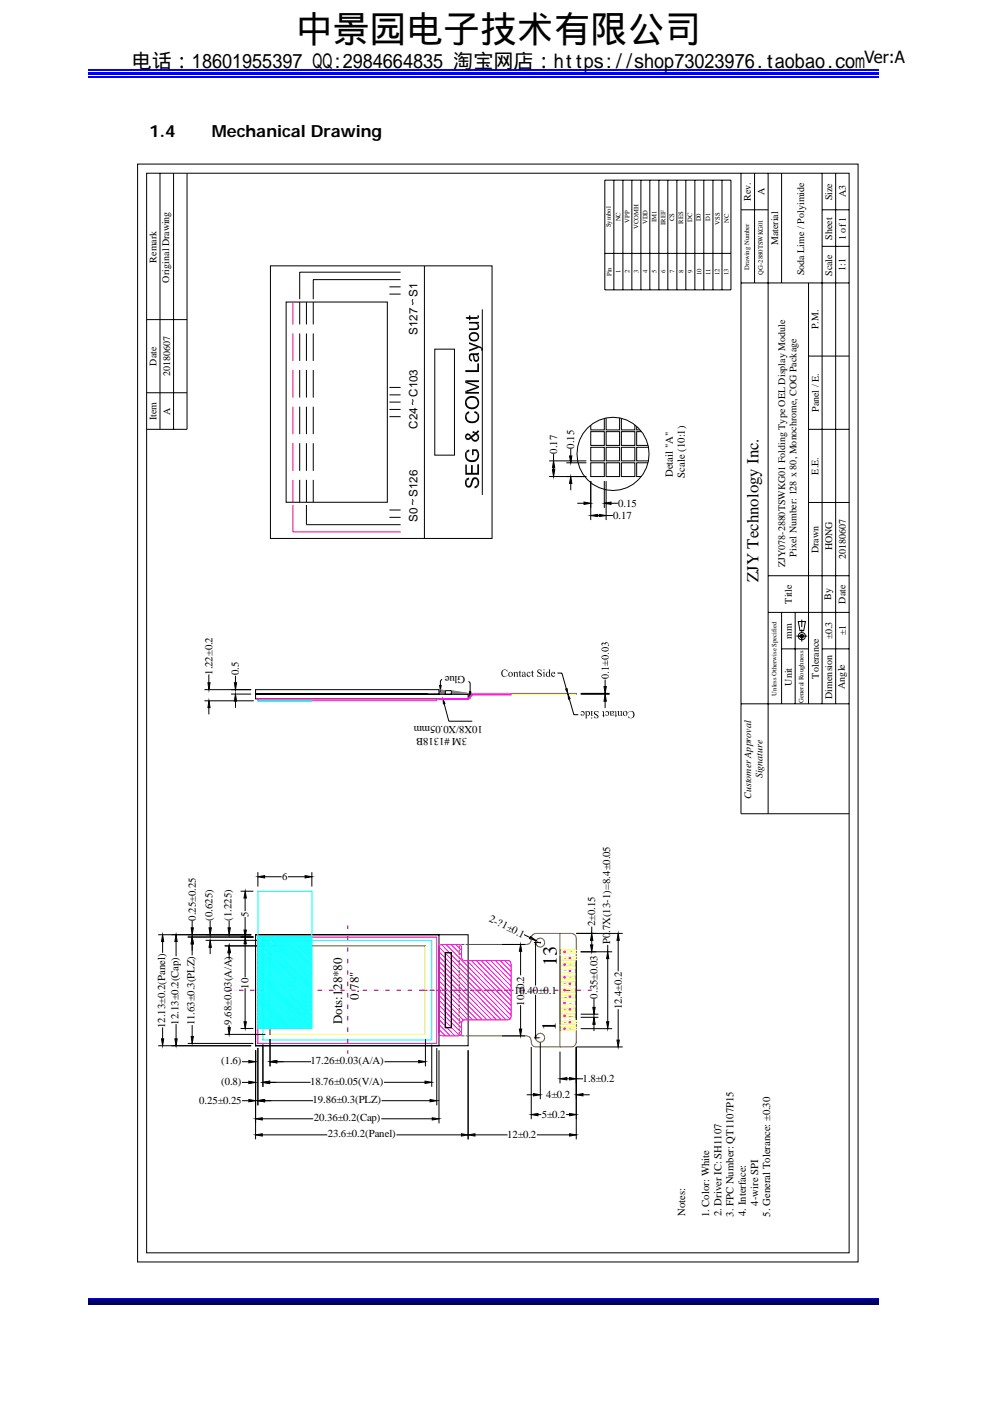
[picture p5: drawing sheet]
<svg xmlns="http://www.w3.org/2000/svg" width="210mm" height="297mm" viewBox="0 0 210 297" stroke-linecap="round" stroke-linejoin="round" font-family="sans-serif">
<path d="M18.6 16.1h166.5" fill="none" stroke="#00f" stroke-width=".25"/>
<path d="M18.6 15.2h166.5v.5h-166.5z" fill="#00f"/>
<path d="M18.6 14.8h166.5M18.6 273.6h166.5" fill="none" stroke="#00f" stroke-width=".25"/>
<path d="M18.6 273.7h166.5v.8h-166.5z" fill="#00006b"/>
<path d="M18.6 274.7h166.5" fill="none" stroke="#005" stroke-width=".25"/>
<g fill="none" stroke="#808080" stroke-width=".21">
<path d="M90 146.2v.1M90.4 146.2v.1M90.7 146.2v.1M91 146.2l.1 .1M91.4 146.3h.1M91.4 146.2v.1M91.7 146.3h.1M92 146.2l.1 .1M92.1 146.2l-.1 .1M92.4 146.2v.1M92.5 146l.3 .3M92.5 145.6l.6 .7"/>
<path d="M92.5 145.3l.9 1M92.5 145.3l1.3 .2-.3 .3M92.6 145.4l-.1 .1M92.7 146.3h.1M92.8 145.4l.9 .9M92.9 145.7l-.4 .5M92.9 145.4l-.3 .2M93.2 146.1l-.2 .2M93.2 145.4v.1M93.2 145.4l.6 .5M93.4 145.6l-.4 .4M93.6 145.5l.2 .1"/>
<path d="M93.7 145.9l-.3 .4M95 146.2l.1 .1M95 145.5l3.6 .6M95.1 145.9l.3 .4M95.1 145.5l.7 .8M95.3 145.6h.1l.7 .7M95.4 146.3h.1M95.6 145.7l-.5 .5M95.8 145.6l.6 .7M95.9 146.1l-.2 .2M96 145.6l-.3 .4M96.2 145.7l.5 .5"/>
<path d="M96.3 145.7l-.1 .1M96.4 145.9l-.4 .4M96.6 145.7l.3 .4M96.9 145.8l-.4 .4M97 145.8l.3 .3M97.2 145.8l-.2 .2M97.4 145.9l.2 .2 .1-.2M97.8 145.9l.2 .1M98.2 146l.1 .1M98.6 146.5l.4 .3M98.7 146.3h.1M98.7 146.9v.3"/>
<path d="M98.8 146.3l.3 .3M98.9 146.4l-.3 .4 .2 .2M99 146.7l.4-.4-.8 .9M99.1 146.3l.2 .2"/>
</g>
<path d="M96.7 146.1h24.7v.2h-24.7z" fill="none" stroke="#ff7e00" stroke-width=".21"/>
<g fill="none" stroke="#000" stroke-width=".21">
<path d="M29 34.6h151.7v231.3h-151.7zM30.9 36.5h147.9v227.4h-147.9zM33.7 36.5v53.9M36.6 36.5v53.9M39.4 36.5v53.9h-8.5M127.4 38h26.5v23.1h-26.5zM129.3 38v23.1M131.2 38v23.1M133.1 38v23.1M135 38v23.1M136.9 38v23.1M138.8 38v23.1"/>
<path d="M140.7 38v23.1M142.6 38v23.1M144.4 38v23.1M146.3 38v23.1M148.2 38v23.1M150.2 38v23.1M152.1 38v23.1M156.1 36.5v134.9h22.7M158.9 36.5v23.1M161.8 36.5v134.9M164.6 36.5v23.1M173.1 36.5v111.8"/>
<path d="M176 36.5v111.8M57 56h46.6v57.4h-46.6zM84.4 57.3h-21.3v5.7M84.4 58.9h-18.4v4.1M89.4 56v57.4M127.4 53.4h26.5M156.1 59.6h22.7M156.1 44.2h5.7M170.3 59.6v88.7M173.1 51.9h5.7M173.1 44.2h5.7M30.9 67.3h8.5"/>
<path d="M60.3 63.6h21.3v42.2h-21.3zM63.1 63.6v4.7M63.1 70.3v5.7M63.1 78v5.8M64.5 63.6v4.7M64.5 70.3v5.7M64.5 78v5.8M66 63.6v4.7M66 70.3v5.7M66 78v5.8M82 62h2.4M82 60.4h2.4"/>
<path d="M91.6 73.6h4.1v22.3h-4.1zM101.6 65.2v39.1M170.3 75h8.5M30.9 82.7h8.5M63.1 85.7v5.8M63.1 93.4v5.8M64.5 85.7v5.8M64.5 93.4v5.8M66 85.7v5.8M66 93.4v5.8M82 87.8h2.4M82 84.7h2.4"/>
<path d="M82 86.3h2.4M82 83.2h2.4M82 81.6h2.4M115.7 97.1h7.8M116.4 98.9h.4l-.2 1.5zM116.6 97.1l.2 1.5h-.4zM116.6 95.7v1.4M116.6 98.6v.3M119.3 97.5h4.2M120 96.1h.4l-.2 1.4zM120.2 94.6v1.5M123.7 90.2a7.6 7.6 0 0 1 10.8 0 7.6 7.6 0 0 1 0 10.8 7.6 7.6 0 0 1-10.8 .1 7.8 7.8 0 0 1 0-10.9z"/>
<path d="M124.4 97.5h2.9v2.9h-2.9zM124.4 94.2h2.9v2.9h-2.9zM124.4 90.9h2.9v2.9h-2.9zM124.4 97.5h.1M124.4 97.1h.1M127.3 88.2v2.4h-2.9v-1M127.7 97.5h2.8v2.9h-2.8zM127.7 94.2h2.8v2.9h-2.8zM127.7 90.9h2.8v2.9h-2.8zM130.5 88v2.6h-2.8v-2.5M130.9 97.5h2.8v2.9h-2.8zM130.9 94.2h2.8v2.9h-2.8z"/>
<path d="M130.9 90.9h2.8v2.9h-2.8zM130.9 88.1v2.5h2.8v-1.1M134.1 89.8v.8h.7M135.1 90.9h-1v2.9h2.4M136.5 97.5h-2.4v2.9h1M136.6 94.2h-2.5v2.9h2.5M170.3 90.4h8.5M63.1 101.1v4.7M64.5 101.1v4.7M64.5 106.4v4.1h19.9M66 101.1v4.7M82 109h2.4"/>
<path d="M82 107.4h2.4M115.7 100.4h7.8M120.2 100.4l.2 1.4h-.4zM120.2 101.8v1.5M121.6 106h1.4M123 105.8l1.4 .2-1.4 .3zM124.4 108.6l1.5-.2v.4zM124.4 100.4h.1M124.4 101.3v8.3M125.9 108.6h.3M126.2 108.4l1.5 .2-1.5 .2zM127.3 106l1.4-.2v.5z"/>
<path d="M127.3 100.4h.1M127.3 101.3v5.7M127.3 106h.1M127.7 100.4h.1M127.7 101.3v8.3M127.7 108.6h1.4M128.7 106h1.4M170.3 105.9h8.5M161.8 129h17M161.8 121.3h17M164.6 129v19.3M164.6 136.7h5.7"/>
<path d="M167.5 129v19.3M167.7 134h2.3M168.1 130.9h1.5l-.3 2h-.8zM168.9 130.5v1.6M168.9 132.6v.5M168.9 133.6v1.6M173.1 136.7h5.7M43.1 145.3h9.8M43.1 147.6h10.3M43.8 143.8h.4l-.2 1.5zM44 142.1v1.7M44 149.1v1.4"/>
<path d="M44 147.6l.2 1.5h-.4zM48.7 146.2h4.2M49.4 143.8h.4l-.2 1.5zM49.6 146.2l.2 1.5h-.4zM49.6 142.4v1.4M49.6 147.7v1.4M53.8 145.3h38.7v.9h-38.7zM53.8 146.2l36.2 .1zM53.8 146.3h44.8v.9h-44.8zM53.8 146.2h.1M53.8 145.3h.1M54.4 147.6h.1"/>
<path d="M92.6 144.4h.3l-.1 1zM93.1 143.1l-.3 .3v1M93.3 147.3l.4 .9-.3 .1zM93.5 148.2l1 3.7h5M93.8 145.5h1.3v.8h-1.3zM98.7 143.5l.3 .3v2M98.9 145.8h.3l-.2 .9zM117.4 141.8h.9l1 3.4M119.1 145.2l.3-.1 .2 1zM119.6 146.3l.5 .9-.4 .1zM119.9 147.2l1 3.4h.9M121.4 146.3h.1"/>
<path d="M121.4 146.1h.1M122.3 146.3h6.1M122.3 146.1h6.1M127.2 144.6h.5l-.3 1.5zM127.4 146.3l.3 1.4h-.5zM127.4 143.2v1.4M127.4 147.7v1.5M156.1 148.3h22.7M33.3 196.9h19.6M34.2 196.9l.3 1.5h-.5zM34.2 198.4v2.3M37.1 196.9l.2 1.5h-.5z"/>
<path d="M37.1 198.4v3M39.5 197.4h13.9M40.3 195.5h.4l-.2 1.4zM40.5 197.4l.2 1.4h-.4zM40.5 194v1.5M40.5 198.8v2.5M43.3 198.1h11.1M44 195.5h.5l-.2 1.4zM44.3 198.1l.2 1.5h-.5zM44.3 194v1.5M44.3 199.6v1.4M47.3 199.3h8.6"/>
<path d="M48 195.5h.5l-.2 1.4zM48.3 199.3l.2 1.4h-.5zM48.3 194v1.5M50.7 187.7h2.7M51.4 195.9h.5l-.3 1.5zM51.6 189.2v2.7M51.6 193.2v2.7M51.6 198.8v7.1M51.6 197.4l.3 1.4h-.5zM51.6 187.7l.3 1.5h-.5zM53.8 196.9h44.8v23.4h-44.8zM53.8 196.9h38.7v23.4h-38.7z"/>
<path d="M53.8 196.9h.1M54.3 184.7l1.4-.2v.5zM54.3 197.4h.1M54.3 183.7v3.1M54.3 187.7h.1M55.4 198.1h.1M55.7 184.7h3.6M56.9 199.3h32.7v18.6h-32.7zM56.9 199.3h.1M60.7 184.7h3.6M64.3 184.5l1.4 .2-1.4 .3zM65.7 187.7h.1"/>
<path d="M65.7 183.7v3.1M65.7 184.7h.1M104.8 199h.1M105.7 199h4.9M109.6 199l.3 1.4h-.5zM110.4 196.9l1.3 .6M111.7 197.3l1.2 .9-1.4-.5zM112.5 198.6h1.4M112.8 198.6l.1 .3h-.2zM112.8 198.9v8.7M112.9 198.2h.1M113.8 198.4v.4"/>
<path d="M114.6 199h.1M120.4 196.6h.1M121.4 196.6h9.7M124.4 199.1h.5l-.3 1.4zM124.6 196.6l.3 1.5h-.5zM124.6 195.2v1.4M124.6 198.1v1M128 199.1v1.4M130.2 196.6l.2 1.5h-.5zM130.2 198.1v6.5M34 218.8h.5l-.3 1.5zM34.2 216.5v2.3"/>
<path d="M36.8 218.8h.5l-.2 1.5zM37.1 215.8v3M39.5 219.8h13.9M40.3 218.4h.4l-.2 1.4zM40.5 215.9v2.5M47.3 217.9h8.6M48 216.5h.5l-.2 1.4zM48.3 200.7v1.5M48.3 216v.5M50.7 216.7h2.7M51.4 215.2h.5l-.3 1.5zM51.6 208.2v7"/>
<path d="M54.3 219.8h.1M54.3 216.7h.1M55.4 219.1h.1M56.9 217.9h.1M56.9 218.9v5.7M89.6 217.9h.1M89.6 218.9v5.7M90.9 219.1h.1M92 219.8h.1M93.8 200.7h1.3v15.8h-1.3zM104.8 218.2h.1M105.7 218.2h4.9"/>
<path d="M109.4 216.8h.5l-.3 1.4zM109.6 200.4v5.1M109.6 211.8v5M111.9 219.6h.1M112.5 218.6h1.2M112.7 218.3h.2l-.1 .3zM112.8 209.6v8.7M113.8 219.6v12M113.8 218.6h.1M121.4 202.4v12.5M121.4 219.6h.1M121.4 214.3h.1"/>
<path d="M121.4 213.7h.1M121.4 216.7h.1M121.4 200.5h.1M122.3 214.3h3.7M122.3 213.7h3.7M122.3 216.7h6.6M122.3 200.5h6.6M124.9 212.2h.4l-.2 1.5zM125.1 214.3l.2 1.5h-.4zM125.1 210.4v1.8M125.1 215.8v1.4M127.8 215.2h.4l-.2 1.5z"/>
<path d="M128 200.5l.2 1.5h-.4zM128 202v13.2M129.9 219.1h.5l-.2 1.5zM130.2 212.6v6.5M33.3 220.3h19.6M51 223.7h1.4M51 231.9h1.4M51 228h1.4M52.4 231.6l1.4 .3-1.4 .2zM52.4 227.8l1.4 .2-1.4 .3zM52.4 223.4l1.4 .3-1.4 .2zM53.8 235.7l1.4-.2v.4z"/>
<path d="M53.8 239.1l1.4-.3v.5zM53.8 220.3h.1M53.8 223.7h.1M53.8 231.9h.1M53.8 221.3v18.7M53.8 228h.1M54.3 231.9l1.4-.3v.5zM54.3 220.8v12.1M55.2 235.7h10.8M55.2 239.1h13.7M55.4 228l1.4-.2v.4zM55.4 228l1.4-.2v.5z"/>
<path d="M55.4 220v9M55.7 231.9h10.2M56.8 228h8.6M56.8 228h1.4M56.9 223.7l1.4-.3v.5zM58.3 223.7h7.2M80.3 235.7h10.7M80.4 231.9h10.2M80.9 228h8.6M81 223.7h7.2M83.5 239.1h13.7M88.2 223.4l1.4 .3-1.4 .2z"/>
<path d="M89.5 227.8l1.4 .2-1.4 .2zM89.6 223.7h.1M90.6 231.6l1.4 .3-1.4 .2zM90.9 220v8.9M90.9 228h.1M91 235.5l1.5 .2-1.5 .2zM92 220.8v12.1M92 231.9h.1M92.5 220.3h.1M92.5 221.3v15.4M92.5 235.7h.1M97.2 238.8l1.4 .3-1.4 .2z"/>
<path d="M98.6 239.1l1.4-.3v.5zM98.6 220.3h.1M98.6 221.3v18.7M98.6 239.1h.1M100 239.1h6.9M110.9 230.6h1.5M111.9 234.8l1.4-.2v.5zM111.9 220.6v15.2M112.4 230.4l1.4 .2-1.4 .3zM113.1 239.1h6.9M113.3 234.8h.7M117.9 227.3l1.5-.3v.5z"/>
<path d="M117.9 220.6h.1M117.9 221.5v6.7M119.2 234.8h.8M119.4 227.3h.6M120 238.8l1.4 .3-1.4 .2zM120 234.6l1.4 .2-1.4 .3zM120 227l1.4 .3-1.4 .2zM120.4 220.6h.1M121.4 230.6l1.4-.2v.5zM121.4 239.1h.1M121.4 234.8h.1M121.4 230.6h.1"/>
<path d="M121.4 227.3h1.4M122.8 230.6h1.4M131.1 220.6h-9.7v19.4"/>
<circle cx="168.9" cy="134" r=".77"/>
<circle cx="168.9" cy="134" r=".38"/>
</g>
<g fill="#000">
<path d="M116.4 98.9h.4l-.2 1.5zM116.6 97.1l.2 1.5h-.4zM120 96.1h.4l-.2 1.4zM120.2 100.4l.2 1.4h-.4zM123 105.8l1.4 .2-1.4 .3zM124.4 108.6l1.5-.2v.4zM126.2 108.4l1.5 .2-1.5 .2zM127.3 106l1.4-.2v.5zM44 147.6l.2 1.5h-.4zM43.8 143.8h.4l-.2 1.5zM49.6 146.2l.2 1.5h-.4zM49.4 143.8h.4l-.2 1.5z"/>
<path d="M92.6 144.4h.3l-.1 1zM93.3 147.3l.4 .9-.3 .1zM98.9 145.8h.3l-.2 .9zM108.1 141.6l.1 .1zM115.4 141.6h.3zM119.1 145.2l.3-.1 .2 1zM119.6 146.3l.5 .9-.4 .1zM123.5 150.7l.3 .1zM126.9 141v.1zM127.4 146.3l.3 1.4h-.5zM127.2 144.6h.5l-.3 1.5zM34.2 196.9l.3 1.5h-.5z"/>
<path d="M37.1 196.9l.2 1.5h-.5zM40.5 197.4l.2 1.4h-.4zM40.3 195.5h.4l-.2 1.4zM44.3 198.1l.2 1.5h-.5zM44 195.5h.5l-.2 1.4zM48 195.5h.5l-.2 1.4zM51.6 197.4l.3 1.4h-.5zM51.4 195.9h.5l-.3 1.5zM51.6 187.7l.3 1.5h-.5zM54.3 184.7l1.4-.2v.5zM64.3 184.5l1.4 .2-1.4 .3zM111.7 197.3l1.2 .9-1.4-.5z"/>
<path d="M112.8 198.6l.1 .3h-.2zM124.4 199.1h.5l-.3 1.4zM124.6 196.6l.3 1.5h-.5zM130.2 196.6l.2 1.5h-.5zM34 218.8h.5l-.3 1.5zM36.8 218.8h.5l-.2 1.5zM40.3 218.4h.4l-.2 1.4zM48 216.5h.5l-.2 1.4zM48.3 199.3l.2 1.4h-.5zM51.4 215.2h.5l-.3 1.5zM109.4 216.8h.5l-.3 1.4zM109.6 199l.3 1.4h-.5z"/>
<path d="M112.7 218.3h.2l-.1 .3zM125.1 214.3l.2 1.5h-.4zM124.9 212.2h.4l-.2 1.5zM127.8 215.2h.4l-.2 1.5zM128 200.5l.2 1.5h-.4zM129.9 219.1h.5l-.2 1.5zM52.4 231.6l1.4 .3-1.4 .2zM52.4 227.8l1.4 .2-1.4 .3zM52.4 223.4l1.4 .3-1.4 .2zM53.8 235.7l1.4-.2v.4zM53.8 239.1l1.4-.3v.5zM54.3 231.9l1.4-.3v.5z"/>
<path d="M55.4 228l1.4-.2v.4zM55.4 228l1.4-.2v.5zM56.9 223.7l1.4-.3v.5zM88.2 223.4l1.4 .3-1.4 .2zM89.5 227.8l1.4 .2-1.4 .2zM90.6 231.6l1.4 .3-1.4 .2zM91 235.5l1.5 .2-1.5 .2zM97.2 238.8l1.4 .3-1.4 .2zM98.6 239.1l1.4-.3v.5zM112.4 230.4l1.4 .2-1.4 .3zM111.9 234.8l1.4-.2v.5zM117.9 227.3l1.5-.3v.5z"/>
<path d="M120 238.8l1.4 .3-1.4 .2zM120 234.6l1.4 .2-1.4 .3zM120 227l1.4 .3-1.4 .2zM121.4 230.6l1.4-.2v.5z"/>
<path d="M86.9 63h.2l-.2 .9-.2-.5z" fill-rule="evenodd"/>
<path d="M86.9 63.3l.2 .7-.1 .2h-.3z" fill-rule="evenodd"/>
<path d="M98 78h2.5v-1.4h.4v1.8h-2.9z" fill-rule="evenodd"/>
<path d="M98.1 66.8h.7v-.4h.3v.4h1.4l.1-.2 .1 .5-1.6 .1v.3h-.3v-.3h-.5z" fill-rule="evenodd"/>
<path d="M99 74.5l1.9-.2v.4l-.3 .1v.3l-.3-.3h-.5l-.1 .9-.2-.9-.4 .1-.1 1.1-.3-.8z" fill-rule="evenodd"/>
<path d="M99 70.3v-.1a.9 .9 0 0 0 .4 1.3 .9 .9 0 0 0 1.2-.4v-.2v.8a1.09 1.09 0 0 1-1.5 .1 1.09 1.09 0 0 1-.1-1.5z" fill-rule="evenodd"/>
<path d="M98.8 73.7l1.7-.6 .4 .2-2.1 .7z" fill-rule="evenodd"/>
<path d="M98.8 72.1l2.5 1 .1 .6-.2-.3-2.4-.9z" fill-rule="evenodd"/>
<path d="M98.8 69.2l1.5-.1 .3-.4 .1 .7-1.9 .1z" fill-rule="evenodd"/>
<path d="M98.8 67.8h2.1v.3h-.3l-.1 .3-.6-.2h-1.1z" fill-rule="evenodd"/>
<path d="M99 75.3l.1 .4 .3 .1v.4l-.4-.2z" fill-rule="evenodd"/>
<path d="M99 70.2a1.09 1.09 0 0 1 1.5-.1 1.09 1.09 0 0 1 .1 1.6v-.8a.82 .82 0 0 0-.8-.6 .82 .82 0 0 0-.8 .6z" fill-rule="evenodd"/>
<path d="M99.8 74.8l.1 .3a.62 .62 0 0 0 .4 .8l.3-.1v-.3l.1 .6a.6 .6 0 0 1-1-.4z" fill-rule="evenodd"/>
<path d="M100.6 68.1a.81 .81 0 0 1 .1 1.3z" fill-rule="evenodd"/>
<path d="M100.6 74.8l.3 .7-.2 .6z" fill-rule="evenodd"/>
<path d="M100.6 66.4h.3l-.2 .7z" fill-rule="evenodd"/>
<path d="M101.4 73.1l.2 .2 .1 .6h-.4z" fill-rule="evenodd"/>
<path d="M86.9 84.4l.2 .9h-.2l-.2-.2z" fill-rule="evenodd"/>
<path d="M86.7 84.1h.3l.1 .3-.2 .6z" fill-rule="evenodd"/>
<path d="M98.2 95a1.77 1.77 0 0 0 .3 1.7 1.27 1.27 0 0 0 1.5 .1 1.27 1.27 0 0 0 .6-1.4l.1-.4a1.5 1.5 0 0 1-1.2 2.4 1.5 1.5 0 0 1-1.3-2.4z" fill-rule="evenodd"/>
<path d="M98.1 91.5a.63 .63 0 0 1 1 .1l-.1 .4-.2-.3-.5 .1-.2 .7a.85 .85 0 0 1 0-1z" fill-rule="evenodd"/>
<path d="M98.1 87.1l.1 .4a1.19 1.19 0 0 0 1.3 1.3 1.19 1.19 0 0 0 1.1-1.4v-.5a1.48 1.48 0 0 1-.4 2.1 1.48 1.48 0 0 1-2.1-.5 1.57 1.57 0 0 1 0-1.4z" fill-rule="evenodd"/>
<path d="M98.1 84.1l.1 .5a1.19 1.19 0 0 0 1.1 1.2 1.19 1.19 0 0 0 1.3-1l.1 .8a1.5 1.5 0 0 1-2 .5 1.5 1.5 0 0 1-.6-2z" fill-rule="evenodd"/>
<path d="M98 97.9h.3v1.7h.9v-1.6h.4v1.6h.9v-1.8h.4v2.2h-2.9z" fill-rule="evenodd"/>
<path d="M98 80.1l.4 .4 2.5 .8v.4l-2.9-1.1z" fill-rule="evenodd"/>
<path d="M98 82.4l.4 .2h2.5v.3h-2.9z" fill-rule="evenodd"/>
<path d="M98 82.4l2.5-.9 .4 .2-2.5 .9z" fill-rule="evenodd"/>
<path d="M98.2 92l.1 .2a.48 .48 0 0 0 .7-.2l.1-.4 .2 .2 .6-.5v-.4l.3 .2 .4-.5 .3 .2-.4 .5v.5l-.3-.3-.8 .7v.4l-.2-.2a.71 .71 0 0 1-1.1 .1z" fill-rule="evenodd"/>
<path d="M98.4 83.8a1.49 1.49 0 0 1 1.9-.1 1.49 1.49 0 0 1 .4 1.9l-.1-.5a1.19 1.19 0 0 0-1-1.3 1.19 1.19 0 0 0-1.3 1l-.2-.7z" fill-rule="evenodd"/>
<path d="M98.1 87.1l.6-.5 .2 .4a.73 .73 0 0 0-.6 .8z" fill-rule="evenodd"/>
<path d="M98.3 94.9l.5-.2 .1 .4a.7 .7 0 0 0-.6 .8z" fill-rule="evenodd"/>
<path d="M99.4 92.2l.6 .5 .4-.1 .2-.4v.7a.8 .8 0 0 1-1.2-.3z" fill-rule="evenodd"/>
<path d="M99.4 94.7h1.1l.2 .3-.1 .9-.3-.9h-.6v.9h-.3z" fill-rule="evenodd"/>
<path d="M99.6 90.8l.3 .1v.4l-.4-.1z" fill-rule="evenodd"/>
<path d="M99.9 86.6l.7 .3v.9a.79 .79 0 0 0-.7-.8z" fill-rule="evenodd"/>
<path d="M100.5 91.3l.3 .4a.98 .98 0 0 1-.2 1.2z" fill-rule="evenodd"/>
<path d="M86.9 105.5l.1 .7 .1 .2h-.2l-.2-.2z" fill-rule="evenodd"/>
<path d="M86.7 105.2h.3l.1 .3-.2 .6z" fill-rule="evenodd"/>
<path d="M98.2 100.8l.1 1.3 .4 .3a1.32 1.32 0 0 0 .6-1.1 .84 .84 0 0 1 1-.7 .84 .84 0 0 1 .6 1l-.3 1v-1l-.2-.6h-.5l-.4 .8a.82 .82 0 0 1-.8 .9 .82 .82 0 0 1-.8-1z" fill-rule="evenodd"/>
<path d="M98.2 100.8l.6-.2v.4a.64 .64 0 0 0-.5 .7z" fill-rule="evenodd"/>
<path d="M100.6 101.6v1l-.7 .3v-.4a.81 .81 0 0 0 .7-.9z" fill-rule="evenodd"/>
<path d="M126.7 138.3a.77 .77 0 0 1 .9-.4 .77 .77 0 0 1 .6 .8 .84 .84 0 0 0-1.2-.4l-.2 .1v.3z" fill-rule="evenodd"/>
<path d="M126.7 136.6a.78 .78 0 0 1 .9-.3 .78 .78 0 0 1 .6 .7 .83 .83 0 0 0-1.2-.4l-.2 .1v.3z" fill-rule="evenodd"/>
<path d="M126.7 135.5l.3-.1 .3 .2a.43 .43 0 0 1 .5-.3 .43 .43 0 0 1 .3 .4 .35 .35 0 0 0-.4-.2 .35 .35 0 0 0-.3 .4 .32 .32 0 0 0-.2-.3 .32 .32 0 0 0-.4 .2v.2l-.1-.2z" fill-rule="evenodd"/>
<path d="M126.8 138.5a1 1 0 0 0 1.3 0 .71 .71 0 0 1-1.1 .4l-.2-.1z" fill-rule="evenodd"/>
<path d="M126.8 136.8a1 1 0 0 0 1.3 0 .81 .81 0 0 1-1.3 .2z" fill-rule="evenodd"/>
<path d="M126.8 135.8l.2 .3z" fill-rule="evenodd"/>
<path d="M127.4 139.1l.1 .5h.5l.1-.5v1.2l-.1-.6h-.5v.6l-.1-.6h-.5l.5-.1z" fill-rule="evenodd"/>
<path d="M128 137.6h.2l-.1 .2z" fill-rule="evenodd"/>
<path d="M128.1 135.6v.5l-.1-.1z" fill-rule="evenodd"/>
<path d="M105.9 141.2l.4-.2 .3 .1-.5 .1a.76 .76 0 0 0 .2 1.3h.3l-.4 .1a.81 .81 0 0 1-.6-.6 .81 .81 0 0 1 .3-.8z" fill-rule="evenodd"/>
<path d="M106.3 141.1h.4z" fill-rule="evenodd"/>
<path d="M106.8 141l.1 .6-.3-.4z" fill-rule="evenodd"/>
<path d="M106.4 142.5l.5-.3-.3 .3z" fill-rule="evenodd"/>
<path d="M107.2 141.6h.3a.51 .51 0 0 0-.2 .6 .51 .51 0 0 0 .5 .3 .53 .53 0 0 1-.7-.2 .53 .53 0 0 1 .1-.7z" fill-rule="evenodd"/>
<path d="M107.3 141.6a.5 .5 0 0 1 .7 .3 .5 .5 0 0 1-.4 .6 .51 .51 0 0 0 .2-.5 .51 .51 0 0 0-.5-.4z" fill-rule="evenodd"/>
<path d="M108.1 141.6l.3-.1v.2z" fill-rule="evenodd"/>
<path d="M108.2 141.7l.4-.1 .1 .1-.3 .1 .1 .7 .1 .1h-.5l.1-.1z" fill-rule="evenodd"/>
<path d="M108.6 141.6h.3l.1 .7 .2 .3h-.5l.2-.1v-.6z" fill-rule="evenodd"/>
<path d="M109.6 141.2v.4h.2h-.2l.1 .9h-.3v-.9h-.2z" fill-rule="evenodd"/>
<path d="M109.4 142.5l.5-.1-.3 .2z" fill-rule="evenodd"/>
<path d="M110.1 141.6h.4l-.3 .1-.2 .2z" fill-rule="evenodd"/>
<path d="M110 142.1l.5-.2-.4 .3 .1 .3h-.2z" fill-rule="evenodd"/>
<path d="M110.3 141.6l.3 .1 .1 .7-.5 .2-.2-.1 .5-.2v-.4z" fill-rule="evenodd"/>
<path d="M110.5 142.5h.2l-.2 .1z" fill-rule="evenodd"/>
<path d="M110.5 142.6l.3-.2-.1 .2z" fill-rule="evenodd"/>
<path d="M111.1 141.6h.5a.44 .44 0 0 0-.5 .3 .44 .44 0 0 0 .3 .6h-.4l-.1-.6z" fill-rule="evenodd"/>
<path d="M111.4 141.6h.2l.1 .2z" fill-rule="evenodd"/>
<path d="M111 142.5h.4l.3-.3-.2 .4z" fill-rule="evenodd"/>
<path d="M112.1 141.2l.1 .4h.2h-.2l.1 .9h-.3v-.9h-.2z" fill-rule="evenodd"/>
<path d="M112 142.5l.4-.1-.2 .2z" fill-rule="evenodd"/>
<path d="M113.2 142.1l.4 .4-.4 .1z" fill-rule="evenodd"/>
<path d="M113.2 141.2l.2-.2 .5 .1-.5 .1-.1 .2 .6 .4a.47 .47 0 0 1 .1 .7 .47 .47 0 0 1-.7 0h.6v-.3l-.3-.3a.5 .5 0 0 1-.4-.7z" fill-rule="evenodd"/>
<path d="M113.6 141.1l.4-.1v.6l-.1-.3z" fill-rule="evenodd"/>
<path d="M114.5 141h.2v.2h-.2z" fill-rule="evenodd"/>
<path d="M114.3 141.6l.4-.1v.8l.1 .3h-.5l.2-.1v-.8z" fill-rule="evenodd"/>
<path d="M115.1 141.7l.1-.1h.4a.46 .46 0 0 0-.4 .3 .46 .46 0 0 0 .2 .6l-.2 .1-.2-.3z" fill-rule="evenodd"/>
<path d="M115.5 141.1l.3-.1 .1 1.5-.5 .1h-.2l.5-.2-.2-.8h.2v-.4z" fill-rule="evenodd"/>
<path d="M115.7 142.5h.3l-.3 .1z" fill-rule="evenodd"/>
<path d="M116.2 141.6h.5l-.4 .1-.1 .2 .7 .1h-.7l.4 .5h-.4l-.1-.3z" fill-rule="evenodd"/>
<path d="M116.5 141.6h.3l.1 .4-.7-.1h.5z" fill-rule="evenodd"/>
<path d="M116.2 142.5l.6-.1 .1-.2-.3 .4z" fill-rule="evenodd"/>
<path d="M122.4 149.9l.2-.1 .4 .1-.6 .1-.1 .2z" fill-rule="evenodd"/>
<path d="M122.3 150.5h.7h-.5l.2 .3h-.3z" fill-rule="evenodd"/>
<path d="M122.6 149.9h.4l.1 .4a.47 .47 0 0 1-.2 .4 .47 .47 0 0 1-.5 .1h.3l.3-.3h-.7h.7l-.1-.4z" fill-rule="evenodd"/>
<path d="M123.2 149.9l.3-.1v.1z" fill-rule="evenodd"/>
<path d="M123.3 149.9l.7-.1-.5 .2 .2 .7-.2 .5h.2l-.3 .2z" fill-rule="evenodd"/>
<path d="M123.7 149.9a.47 .47 0 0 1 .6 .6 .47 .47 0 0 1-.7 .3 .44 .44 0 0 0 .5-.4 .44 .44 0 0 0-.4-.5z" fill-rule="evenodd"/>
<path d="M124.4 149.8h.5l-.2 .1v.7l.2 .1-.4 .1v-.8z" fill-rule="evenodd"/>
<path d="M124.5 151.2h.2v.2h-.2z" fill-rule="evenodd"/>
<path d="M125.2 150.8l.2 .4h.2l-.4 .1z" fill-rule="evenodd"/>
<path d="M125.1 150l.2-.2h.6l-.6 .1v.3a1 1 0 0 1 .7 1l-.2 .1-.5-.1h.3l.3-.2-.8-.7z" fill-rule="evenodd"/>
<path d="M125.6 149.9l.4-.1v.5l-.2-.4z" fill-rule="evenodd"/>
<path d="M126.9 142.2a.87 .87 0 0 1 1.3 .3v.2a.91 .91 0 0 0-1.4-.3v.3l-.1-.2z" fill-rule="evenodd"/>
<path d="M126.7 140.7h1.4l.1-.2v.6l-.1-.2h-1.2v.2z" fill-rule="evenodd"/>
<path d="M126.8 142.5a.97 .97 0 0 0 1.3 0 .84 .84 0 0 1-1.3 .2z" fill-rule="evenodd"/>
<path d="M126.9 149.8l.3 .1-.4 .1z" fill-rule="evenodd"/>
<path d="M126.9 149.9h.3v.8h.2l-.3 .5-.1-.4h-.2l.2-.1z" fill-rule="evenodd"/>
<path d="M127.6 149.9l.3-.1 .3 .1h-.4l-.3 .3z" fill-rule="evenodd"/>
<path d="M127.5 150.5h.2l.1 .3h-.2z" fill-rule="evenodd"/>
<path d="M127.8 149.9h.4l.1 .2a.52 .52 0 0 1-.1 .6 .52 .52 0 0 1-.6 .1 .43 .43 0 0 0 .5-.4 .43 .43 0 0 0-.3-.5z" fill-rule="evenodd"/>
<path d="M128 141.6h.2v.2h-.2z" fill-rule="evenodd"/>
<path d="M128.4 149.9l.3-.1z" fill-rule="evenodd"/>
<path d="M128.5 149.9l.2-.1v.1z" fill-rule="evenodd"/>
<path d="M128.5 150l.7-.2-.5 .2 .1 .7 .1 .1-.3-.1z" fill-rule="evenodd"/>
<path d="M128.9 149.9l.3-.1 .1 .3-.6 .4 .4-.3z" fill-rule="evenodd"/>
<path d="M128.7 150.8l.3-.1 .1-.2h.1v.3z" fill-rule="evenodd"/>
<path d="M129.5 149.8l.3 .1-.4 .1z" fill-rule="evenodd"/>
<path d="M129.5 149.9h.3v.8h.2l-.4 .5v-.4h-.2l.2-.1z" fill-rule="evenodd"/>
<path d="M130 149.8h.5l-.2 .1v.6l.1 .2 .2 .1h-.3z" fill-rule="evenodd"/>
<path d="M130.6 149.8h.5l-.2 .1v.7l-.3 .2 .2-.2v-.6z" fill-rule="evenodd"/>
<path d="M130.8 150.6l.3 .1-.3 .1z" fill-rule="evenodd"/>
<path d="M131.4 149.9l.2-.1a.5 .5 0 0 0-.2 .6 .5 .5 0 0 0 .5 .4 .53 .53 0 0 1-.7-.2 .53 .53 0 0 1 .2-.7z" fill-rule="evenodd"/>
<path d="M131.4 149.8a.5 .5 0 0 1 .7 .3 .5 .5 0 0 1-.4 .7 .5 .5 0 0 0 .2-.6 .5 .5 0 0 0-.5-.4z" fill-rule="evenodd"/>
<path d="M132.4 149.9h.4l-.4 .3z" fill-rule="evenodd"/>
<path d="M132.4 150.8l.2 .4-.2 .1z" fill-rule="evenodd"/>
<path d="M132.6 151.2l.3 .1-.4-.1z" fill-rule="evenodd"/>
<path d="M132.6 149.9a.77 .77 0 0 1 1 .7 .77 .77 0 0 1-1 .7 .71 .71 0 0 0 .8-.7 .71 .71 0 0 0-.8-.7z" fill-rule="evenodd"/>
</g>
<g fill="none" stroke="#f00" stroke-width=".21">
<path d="M61.7 63.6v4.7M61.7 70.3v5.7M61.7 78v5.8M61.7 85.7v5.8M61.7 93.4v5.8M61.7 101.1v4.7M61.7 106.4v5.7h22.7M73.2 195v.7M73.2 197.2v.9M73.2 199.6v.9M73.2 196.2h.1M73.2 196.7h.1"/>
<path d="M73.2 198.6h.1M73.2 199.1h.1M48 208.6h.9M49.3 208.6h.1M49.8 208.6h.1M50.3 208.6h.9M51.7 208.6h.1M52.2 208.6h.1M52.7 208.6h.9M54.1 208.6h.1M54.5 208.6h.1M55 208.6h1"/>
<path d="M56.5 208.6h.1M56.9 208.6h.1M57.4 208.6h1M58.8 208.6h.1M59.3 208.6h.1M59.8 208.6h.9M61.2 208.6h.1M61.7 208.6h.1M62.2 208.6h.9M63.6 208.6h.1M64.1 208.6h.1M64.5 208.6h1"/>
<path d="M66 208.6h.1M66.4 208.6h.1M66.9 208.6h1M68.3 208.6h.1M68.8 208.6h.1M69.3 208.6h.9M70.7 208.6h.1M71.2 208.6h.1M71.6 208.6h1M73 208.6h.1M73.2 202v.9M73.2 204.4v.9"/>
<path d="M73.2 206.8v1M73.2 209.2v1M73.2 211.6v1M73.2 214v1M73.2 216.4v1M73.2 218.8v1M73.2 201h.1M73.2 201.5h.1M73.2 203.4h.1M73.2 203.9h.1M73.2 205.8h.1M73.2 206.3h.1"/>
<path d="M73.2 208.2h.1M73.2 208.7h.1M73.2 210.7h.1M73.2 211.1h.1M73.2 213.1h.1M73.2 213.5h.1M73.2 215.5h.1M73.2 215.9h.1M73.2 217.9h.1M73.2 218.4h.1M73.5 208.6h.1M74 208.6h1"/>
<path d="M75.4 208.6h.1M75.9 208.6h.1M76.4 208.6h.9M77.8 208.6h.1M78.3 208.6h.1M78.7 208.6h1M80.2 208.6h.1M80.7 208.6h.1M81.1 208.6h1M82.6 208.6h.1M83 208.6h.1M83.5 208.6h1"/>
<path d="M84.9 208.6h.1M85.4 208.6h.1M85.9 208.6h.9M87.3 208.6h.1M87.8 208.6h.1M88.2 208.6h1.8M90.1 208.6h.1M90.5 208.6h1.1M91.9 208.6h1M93 208.6h1.3M94.4 208.6h.1M94.7 208.6h2.4"/>
<path d="M97.2 208.6h.1M97.6 208.6h1.1M99 208.6h.9M100.1 208.6h1.3M101.5 208.6h.1M101.9 208.6h2.3M104.4 208.6h.1M104.7 208.6h1.1M106.1 208.6h1M107.2 208.6h1M108.6 208.6h.1M109.1 208.6h.1"/>
<path d="M109.6 208.6h.9M111 208.6h.1M111.5 208.6h.1M112 208.6h.9M113.4 208.6h.1M113.9 208.6h.1M114.3 208.6h1M115.7 208.6h.1M116.2 208.6h.1M116.7 208.6h.9M118.1 208.6h.1M118.6 208.6h.1"/>
<path d="M119.1 208.6h.9M120.5 208.6h.1M120.9 208.6h.1M121.4 208.6h1M122.9 208.6h.1M123.3 208.6h.1M123.8 208.6h.8M73.2 221.3v.7M73.2 220.3h.1M73.2 220.8h.1"/>
</g>
<path d="M98 80.3h2.9" fill="none" stroke="#000" stroke-width=".38"/>
<g fill="none" stroke="#f0f" stroke-width=".21">
<path d="M54.3 147.2h37.7v.4h-37.7zM92.5 147.2h6.1l.8-.9h8.2v.1h-8.1l-.9 .9zM54.3 197.4h37.7v22.4h-37.7zM92.5 199.5l14.9 15.2M92.6 199.1l.4-.1h3.6l.4 .1 .2 .4v2.3l.2 .4 .3 .2h9.4l.4 .1 .1 .4v11.4l-.1 .4-.4 .2h-9.4l-.3 .1-.2 .5v2.2l-.2 .4-.4 .1h-3.6l-.4-.1-.1-.4v-18.2zM93 199l14.6 14.9M94 199l13.6 13.9M95 199l2.2 2.2M96 199l1.2 1.2M92.5 214.8l3.3 3.4M92.5 213.8l4.3 4.4M92.5 212.8l4.7 4.8"/>
<path d="M92.5 211.8l4.7 4.8M92.5 210.7l4.7 4.8M92.5 209.7l5.1 5.2M92.5 208.7l6 6.2M92.5 207.7l7.1 7.2M92.5 206.6l8.1 8.3M92.5 205.6l9.1 9.3M92.5 204.6l10.1 10.3M92.5 203.6l11.1 11.3M92.5 202.5l12.1 12.4M92.5 201.5l13.1 13.4M92.5 200.5l14.1 14.4"/>
<path d="M92.5 216.9l1.3 1.3M92.5 215.8l2.3 2.4M92.6 218l.1 .2M98.3 202.4l9.3 9.4M99.3 202.4l8.3 8.4M100.3 202.4l7.3 7.4M101.3 202.4l6.3 6.4M102.3 202.4l5.3 5.3M103.3 202.4l4.3 4.3M104.3 202.4l3.3 3.3M105.3 202.4l2.3 2.3M106.3 202.4l1.3 1.3"/>
<path d="M118.8 216.6h.2v.2h-.2zM118.8 213.9h.2v.2h-.2zM118.8 211.2h.2v.3h-.2zM118.8 208.4h.2v.3h-.2zM118.8 205.8h.2v.2h-.2zM118.8 203.1h.2v.2h-.2zM118.8 200.4h.2v.2h-.2zM119.8 201.8l.3-.1 .1 .2-.1 .1zM119.9 215.2h.3v.3h-.3zM119.9 212.5h.3v.3h-.3zM119.9 209.8h.3v.3h-.3zM119.9 207.1h.3v.3h-.3z"/>
<path d="M119.9 204.4h.3v.3h-.3z"/>
</g>
<g fill="none" stroke="#0ff" stroke-width=".21">
<path d="M54.3 147.6h11.4v.2h-11.4zM54.3 187.7h11.4v9.7h-11.4zM54.3 197.4h11.4v19.3h-11.4zM54.3 199.9l11.4 11.6M54.3 199.6l11.4 11.5M54.3 199.2l11.4 11.6M54.3 198.9l11.4 11.5M54.3 198.5l11.4 11.6M54.3 198.2l11.4 11.6M54.3 197.9l11.4 11.5M54.3 197.5l11.4 11.6M54.5 197.4l11.2 11.3"/>
<path d="M54.9 197.4l10.8 11M55.2 197.4l10.5 10.7M55.4 198.1h35.5v21h-35.5zM55.5 197.4l10.2 10.3M55.8 197.4l9.9 10M56.2 197.4l9.5 9.7M56.5 197.4l9.2 9.3M56.9 197.4l8.8 9M57.2 197.4l8.5 8.6M57.5 197.4l8.2 8.3M57.9 197.4l7.8 7.9M58.2 197.4l7.5 7.6"/>
<path d="M58.5 197.4l7.2 7.2M58.9 197.4l6.8 6.9M59.2 197.4l6.5 6.6M59.5 197.4l6.2 6.2M59.9 197.4l5.8 5.9M60.2 197.4l5.5 5.6M60.6 197.4l5.1 5.2M60.9 197.4l4.8 4.8M61.2 197.4l4.5 4.5M61.6 197.4l4.1 4.2M61.9 197.4l3.8 3.9M62.2 197.4l3.5 3.5"/>
<path d="M62.5 197.4l3.2 3.2M62.9 197.4l2.8 2.8M63.2 197.4l2.5 2.5M63.6 197.4l2.1 2.1M63.9 197.4l1.8 1.8M64.2 197.4l1.5 1.5M64.6 197.4l1.1 1.1M64.9 197.4l.8 .8M65.3 197.4l.4 .4M65.6 197.4l.1 .1M54.3 216.6l.1 .1M54.3 216.2l.4 .5"/>
<path d="M54.3 215.9l.7 .8M54.3 215.6l1.1 1.1M54.3 215.2l1.4 1.5M54.3 214.9l1.7 1.8M54.3 214.6l2.1 2.1M54.3 214.2l2.4 2.5M54.3 213.9l2.7 2.8M54.3 213.5l3.1 3.2M54.3 213.2l3.4 3.5M54.3 212.9l3.8 3.8M54.3 212.5l4.1 4.2M54.3 212.2l4.4 4.5"/>
<path d="M54.3 211.8l4.8 4.9M54.3 211.5l5.1 5.2M54.3 211.1l5.4 5.6M54.3 210.8l5.8 5.9M54.3 210.5l6.1 6.2M54.3 210.1l6.4 6.6M54.3 209.8l6.8 6.9M54.3 209.4l7.1 7.3M54.3 209.1l7.4 7.6M54.3 208.8l7.8 7.9M54.3 208.4l8.1 8.3M54.3 208.1l8.5 8.6"/>
<path d="M54.3 207.7l8.8 9M54.3 207.4l9.1 9.3M54.3 207.1l9.5 9.6M54.3 206.7l9.8 10M54.3 206.4l10.1 10.3M54.3 206l10.5 10.7M54.3 205.7l10.8 11M54.3 205.3l11.1 11.4M54.3 205l11.4 11.6M54.3 204.7l11.4 11.5M54.3 204.3l11.4 11.6M54.3 204l11.4 11.5"/>
<path d="M54.3 203.7l11.4 11.5M54.3 203.3l11.4 11.6M54.3 203l11.4 11.5M54.3 202.6l11.4 11.6M54.3 202.3l11.4 11.6M54.3 202l11.4 11.5M54.3 201.6l11.4 11.5M54.3 201.3l11.4 11.5M54.3 200.9l11.4 11.6M54.3 200.6l11.4 11.6M54.3 200.2l11.4 11.6"/>
</g>
<g fill="none" stroke="#ff0" stroke-width=".21">
<path d="M56.9 199.3h32.7v18.6h-32.7zM117.9 216.4h3.5l-.2 .3 .2 .3h-3.5zM117.9 215l2.2-.1 1.3 .1-.2 .3 .2 .4-1.3 .1-2.2-.1zM117.9 213.7l1-.1 2.5 .1-.2 .3 .2 .3h-2.2l-.3 .1-1-.1zM117.9 212.3h3.5l-.2 .3 .2 .4h-3.5zM117.9 211l1-.1 2.5 .1-.2 .3 .2 .3-2.5 .1-1-.1zM117.9 209.6h3.5l-.2 .4 .2 .3h-3.5zM117.9 208.3l1-.1 .3 .1h2.2l-.2 .3 .2 .3-2.5 .1-1-.1zM117.9 206.9l2.2-.1 1.3 .1-.2 .3 .2 .4h-3.5zM117.9 205.5h3.5l-.2 .4 .2 .3h-3.5zM117.9 204.2l2.2-.1 1.3 .1-.2 .4 .2 .3h-3.5zM117.9 202.9h3.5l-.2 .3 .2 .3h-3.5z"/>
<path d="M117.9 201.5h3.5l-.2 .4 .2 .3h-3.5zM117.9 200.2h3.5l-.2 .3 .2 .4h-3.5z"/>
</g>
<g fill="none" stroke="#9a4c00" stroke-width=".21">
<path d="M96.8 199.2l-.1 .6M97.8 199l-.8 .1M98.1 199h12.8a1.1 1.1 0 0 0 1-1.4l.1-.5 .4-.3 .4-.2h7.6l.5 .2 .3 .3 .2 .5v22l-.2 .4-.3 .4-.5 .2h-7.6a1.09 1.09 0 0 1-.9-1.4l-.2-.5-.3-.3-.5-.2h-12.8M117.9 196.6v24M96.7 217.4l.1 .6M96.7 200.1v.4M96.7 200.8v.5M96.7 201.5v.5M96.7 202.2v.5M96.7 202.9v.5M96.7 203.7v.5M96.7 204.4v.5"/>
<path d="M96.7 205.1v.5M96.7 205.8v.5M96.7 206.6v.4M96.7 207.3v.5M96.7 208v.5M96.7 208.7v.5M96.7 209.4v.5M96.7 210.2v.5M96.7 210.9v.4M96.7 211.6v.5M96.7 212.3v.5M96.7 213.1v.4"/>
<path d="M96.7 213.8v.4M96.7 214.5v.5M96.7 215.2v.5M96.7 215.9v.5M96.7 216.7v.4M97 218.1l.8 .1"/>
<circle cx="113.8" cy="198.6" r=".96"/>
<circle cx="113.8" cy="218.6" r=".95"/>
</g>
<text font-size="7.8" x="62.3" y="8.9">中景园电子技术有限公司</text>
<g font-size="4.2">
<text x="27.7" y="14.4">电话：18601955397 QQ:2984664835 淘宝网店：https://shop73023976.taobao.com</text>
<text x="117.3" y="203.5" transform="rotate(-90 117.3 203.5)">13</text>
<text x="117" y="217.1" transform="rotate(-90 117 217.1)">1</text>
</g>
<g font-size="3.5">
<text x="182.1" y="13.2">Ver:A</text>
<text x="31.4" y="28.9">1.4</text>
<text x="44.6" y="28.9">Mechanical Drawing</text>
<text x="159.7" y="122.6" transform="rotate(-90 159.7 122.6)">ZJY Technology Inc.</text>
</g>
<g font-size="2.7">
<text x="72" y="215.8" transform="rotate(-90 72 215.8)">Dots:128*80</text>
<text x="75.5" y="210.6" transform="rotate(-90 75.5 210.6)">0.78&quot;</text>
</g>
<g font-size="2.4">
<text x="87.9" y="62.6" transform="rotate(-90 87.9 62.6)">S1</text>
<text x="87.9" y="70.5" transform="rotate(-90 87.9 70.5)">S127</text>
<text x="87.9" y="83.6" transform="rotate(-90 87.9 83.6)">C103</text>
<text x="87.9" y="90.4" transform="rotate(-90 87.9 90.4)">C24</text>
<text x="87.9" y="104.7" transform="rotate(-90 87.9 104.7)">S126</text>
<text x="87.9" y="109.9" transform="rotate(-90 87.9 109.9)">S0</text>
</g>
<g font-size="2.3">
<text x="117.3" y="95.6" transform="rotate(-90 117.3 95.6)">0.17</text>
<text x="120.9" y="94.5" transform="rotate(-90 120.9 94.5)">0.15</text>
<text x="141.7" y="100.5" transform="rotate(-90 141.7 100.5)">Detail &quot;A&quot;</text>
<text x="144.2" y="100.6" transform="rotate(-90 144.2 100.6)">Scale (10:1)</text>
<text x="130.2" y="106.8">0.15</text>
<text x="129.2" y="109.4">0.17</text>
<text x="44.7" y="142.2" transform="rotate(-90 44.7 142.2)">1.22±0.2</text>
<text x="50.3" y="142.3" transform="rotate(-90 50.3 142.3)">0.5</text>
<text x="98" y="142.5" transform="rotate(-180 98 142.5)">Glue</text>
<text x="98.4" y="155.5" transform="rotate(-180 98.4 155.5)">3M #1318B</text>
<text x="101.7" y="153" transform="rotate(-180 101.7 153)">10X8/X0.05mm</text>
<text x="59.4" y="185.5">6</text>
<text x="41.2" y="193.9" transform="rotate(-90 41.2 193.9)">0.25±0.25</text>
<text x="44.7" y="193.9" transform="rotate(-90 44.7 193.9)">(0.625)</text>
<text x="48.8" y="193.9" transform="rotate(-90 48.8 193.9)">(1.225)</text>
<text x="52.4" y="193.1" transform="rotate(-90 52.4 193.1)">5</text>
<text x="102.9" y="194.1" transform="rotate(26 102.9 194.1)">2-?1±0.1</text>
<text x="125.3" y="195.1" transform="rotate(-90 125.3 195.1)">2±0.15</text>
<text x="128.5" y="198.9" transform="rotate(-90 128.5 198.9)">P0.7X(13-1)=8.4±0.05</text>
<text x="52.4" y="208.3" transform="rotate(-90 52.4 208.3)">10</text>
<text x="108.3" y="209.4">10.40±0.1</text>
<text x="37.6" y="215.8" transform="rotate(-90 37.6 215.8)">12.13±0.2(Cap)</text>
<text x="48.8" y="215.9" transform="rotate(-90 48.8 215.9)">9.68±0.03(A/A)</text>
<text x="110.4" y="211.8" transform="rotate(-90 110.4 211.8)">10±0.2</text>
<text x="125.8" y="210.4" transform="rotate(-90 125.8 210.4)">0.35±0.03</text>
<text x="130.9" y="212.7" transform="rotate(-90 130.9 212.7)">12.4±0.2</text>
<text x="34.8" y="216.6" transform="rotate(-90 34.8 216.6)">12.13±0.2(Panel)</text>
<text x="41" y="216" transform="rotate(-90 41 216)">11.63±0.3(PLZ)</text>
<text x="46.6" y="224.2">(1.6)</text>
<text x="65.4" y="224.2">17.26±0.03(A/A)</text>
<text x="42" y="232.6">0.25±0.25</text>
<text x="46.6" y="228.6">(0.8)</text>
<text x="65.3" y="228.5">18.76±0.05(V/A)</text>
<text x="65.8" y="232.4">19.86±0.3(PLZ)</text>
<text x="115.1" y="231.4">4±0.2</text>
<text x="122.7" y="228">1.8±0.2</text>
<text x="66.1" y="236.2">20.36±0.2(Cap)</text>
<text x="69" y="239.6">23.6±0.2(Panel)</text>
<text x="106.8" y="239.8">12±0.2</text>
<text x="114.1" y="235.6">5±0.2</text>
<text x="144.3" y="256.2" transform="rotate(-90 144.3 256.2)">Notes:</text>
<text x="149.4" y="256.5" transform="rotate(-90 149.4 256.5)">1. Color: White</text>
<text x="152" y="256.3" transform="rotate(-90 152 256.3)">2. Driver IC: SH1107</text>
<text x="154.5" y="256.3" transform="rotate(-90 154.5 256.3)">3. FPC Number: QT1107P15</text>
<text x="157.1" y="256.3" transform="rotate(-90 157.1 256.3)">4. Interface:</text>
<text x="159.7" y="254" transform="rotate(-90 159.7 254)">4-wire SPI</text>
<text x="162.2" y="256.3" transform="rotate(-90 162.2 256.3)">5. General Tolerance: ±0.30</text>
</g>
<g font-size="2.1">
<text x="161" y="41.1" transform="rotate(-90 161 41.1)">A</text>
<text x="178.1" y="41.6" transform="rotate(-90 178.1 41.6)">A3</text>
<text x="158.2" y="42.3" transform="rotate(-90 158.2 42.3)">Rev.</text>
<text x="175.3" y="42.2" transform="rotate(-90 175.3 42.2)">Size</text>
<text x="163.9" y="51.7" transform="rotate(-90 163.9 51.7)">Material</text>
<text x="175.3" y="50.5" transform="rotate(-90 175.3 50.5)">Sheet</text>
<text x="178.1" y="50.6" transform="rotate(-90 178.1 50.6)">1 of 1</text>
<text x="33" y="55.3" transform="rotate(-90 33 55.3)">Remark</text>
<text x="35.6" y="59.5" transform="rotate(-90 35.6 59.5)">Original Drawing</text>
<text x="169.4" y="58" transform="rotate(-90 169.4 58)">Soda Lime / Polyimide</text>
<text x="175.3" y="58.1" transform="rotate(-90 175.3 58.1)">Scale</text>
<text x="178.1" y="57.1" transform="rotate(-90 178.1 57.1)">1:1</text>
<text x="172.4" y="69.3" transform="rotate(-90 172.4 69.3)">P.M.</text>
<text x="33" y="77" transform="rotate(-90 33 77)">Date</text>
<text x="35.8" y="79.3" transform="rotate(-90 35.8 79.3)">20180607</text>
<text x="33" y="88.6" transform="rotate(-90 33 88.6)">Item</text>
<text x="35.8" y="87.4" transform="rotate(-90 35.8 87.4)">A</text>
<text x="172.4" y="86.8" transform="rotate(-90 172.4 86.8)">Panel / E.</text>
<text x="172.4" y="100" transform="rotate(-90 172.4 100)">E.E.</text>
<text x="165.3" y="119.4" transform="rotate(-90 165.3 119.4)">ZJY078-2880TSWKG01 Folding Type OEL Display Module</text>
<text x="167.7" y="117.3" transform="rotate(-90 167.7 117.3)">Pixel Number: 128 x 80, Monochrome, COG Package</text>
<text x="172.4" y="116.5" transform="rotate(-90 172.4 116.5)">Drawn</text>
<text x="175.3" y="115.9" transform="rotate(-90 175.3 115.9)">HONG</text>
<text x="178.1" y="117.8" transform="rotate(-90 178.1 117.8)">20180607</text>
<text x="166.8" y="127.2" transform="rotate(-90 166.8 127.2)">Title</text>
<text x="175" y="126.4" transform="rotate(-90 175 126.4)">By</text>
<text x="178.1" y="127.2" transform="rotate(-90 178.1 127.2)">Date</text>
<text x="166.8" y="134.5" transform="rotate(-90 166.8 134.5)">mm</text>
<text x="175.3" y="134.7" transform="rotate(-90 175.3 134.7)">±0.3</text>
<text x="178.1" y="133.8" transform="rotate(-90 178.1 133.8)">±1</text>
<text x="172.4" y="142.9" transform="rotate(-90 172.4 142.9)">Tolerance</text>
<text x="166.8" y="144.4" transform="rotate(-90 166.8 144.4)">Unit</text>
<text x="175.3" y="147.2" transform="rotate(-90 175.3 147.2)">Dimension</text>
<text x="177.9" y="145.1" transform="rotate(-90 177.9 145.1)">Angle</text>
<text x="160.6" y="164" transform="rotate(-90 160.6 164)">Signature</text>
<text x="158.2" y="168.3" transform="rotate(-90 158.2 168.3)">Customer Approval</text>
</g>
<g font-size="1.4">
<text x="128.7" y="47.9" transform="rotate(-90 128.7 47.9)">Symbol</text>
<text x="130.7" y="46.6" transform="rotate(-90 130.7 46.6)">NC</text>
<text x="132.6" y="47" transform="rotate(-90 132.6 47)">VPP</text>
<text x="136.4" y="47.2" transform="rotate(-90 136.4 47.2)">VDD</text>
<text x="138.3" y="46.8" transform="rotate(-90 138.3 46.8)">IM1</text>
<text x="140.2" y="47.4" transform="rotate(-90 140.2 47.4)">IREF</text>
<text x="142" y="46.7" transform="rotate(-90 142 46.7)">CS</text>
<text x="143.9" y="47.1" transform="rotate(-90 143.9 47.1)">RES</text>
<text x="145.8" y="46.8" transform="rotate(-90 145.8 46.8)">DC</text>
<text x="147.6" y="46.7" transform="rotate(-90 147.6 46.7)">D0</text>
<text x="149.5" y="46.6" transform="rotate(-90 149.5 46.6)">D1</text>
<text x="151.6" y="47.3" transform="rotate(-90 151.6 47.3)">VSS</text>
<text x="153.5" y="47" transform="rotate(-90 153.5 47)">NC</text>
<text x="134.4" y="48.3" transform="rotate(-90 134.4 48.3)">VCOMH</text>
<text x="128.8" y="58.2" transform="rotate(-90 128.8 58.2)">Pin</text>
<text x="130.7" y="57.6" transform="rotate(-90 130.7 57.6)">1</text>
<text x="132.6" y="57.6" transform="rotate(-90 132.6 57.6)">2</text>
<text x="134.5" y="57.6" transform="rotate(-90 134.5 57.6)">3</text>
<text x="136.4" y="57.6" transform="rotate(-90 136.4 57.6)">4</text>
<text x="138.3" y="57.6" transform="rotate(-90 138.3 57.6)">5</text>
<text x="140.2" y="57.6" transform="rotate(-90 140.2 57.6)">6</text>
<text x="142.1" y="57.6" transform="rotate(-90 142.1 57.6)">7</text>
<text x="144" y="57.6" transform="rotate(-90 144 57.6)">8</text>
<text x="145.9" y="57.6" transform="rotate(-90 145.9 57.6)">9</text>
<text x="147.8" y="58" transform="rotate(-90 147.8 58)">10</text>
<text x="149.6" y="58" transform="rotate(-90 149.6 58)">11</text>
<text x="151.6" y="58" transform="rotate(-90 151.6 58)">12</text>
<text x="153.4" y="58" transform="rotate(-90 153.4 58)">13</text>
<text x="157.8" y="57" transform="rotate(-90 157.8 57)">Drawing Number</text>
<text x="160.7" y="57.9" transform="rotate(-90 160.7 57.9)">QG-2880TSWKG01</text>
<text x="163.5" y="146.6" transform="rotate(-90 163.5 146.6)">Unless Otherwise Specified</text>
<text x="169.2" y="148.1" transform="rotate(-90 169.2 148.1)">General Roughness</text>
</g>
<g font-size=".3">
<text x="119.3" y="201.8" transform="rotate(-180 119.3 201.8)">VSS</text>
<text x="120.3" y="203.1" transform="rotate(-180 120.3 203.1)">D1</text>
<text x="120.5" y="200.4" transform="rotate(-180 120.5 200.4)">NC</text>
<text x="119.2" y="204.4" transform="rotate(-180 119.2 204.4)">D0</text>
<text x="119.2" y="207.1" transform="rotate(-180 119.2 207.1)">RES</text>
<text x="119.4" y="209.9" transform="rotate(-180 119.4 209.9)">IREF</text>
<text x="120.3" y="205.8" transform="rotate(-180 120.3 205.8)">DC</text>
<text x="120.4" y="208.5" transform="rotate(-180 120.4 208.5)">CS</text>
<text x="119.3" y="215.2" transform="rotate(-180 119.3 215.2)">VPP</text>
<text x="119.3" y="212.6" transform="rotate(-180 119.3 212.6)">VDD</text>
<text x="120.4" y="211.2" transform="rotate(-180 120.4 211.2)">IM1</text>
<text x="120.8" y="213.9" transform="rotate(-180 120.8 213.9)">VCOMH</text>
<text x="120.3" y="216.6" transform="rotate(-180 120.3 216.6)">NC</text>
</g>
</svg>
